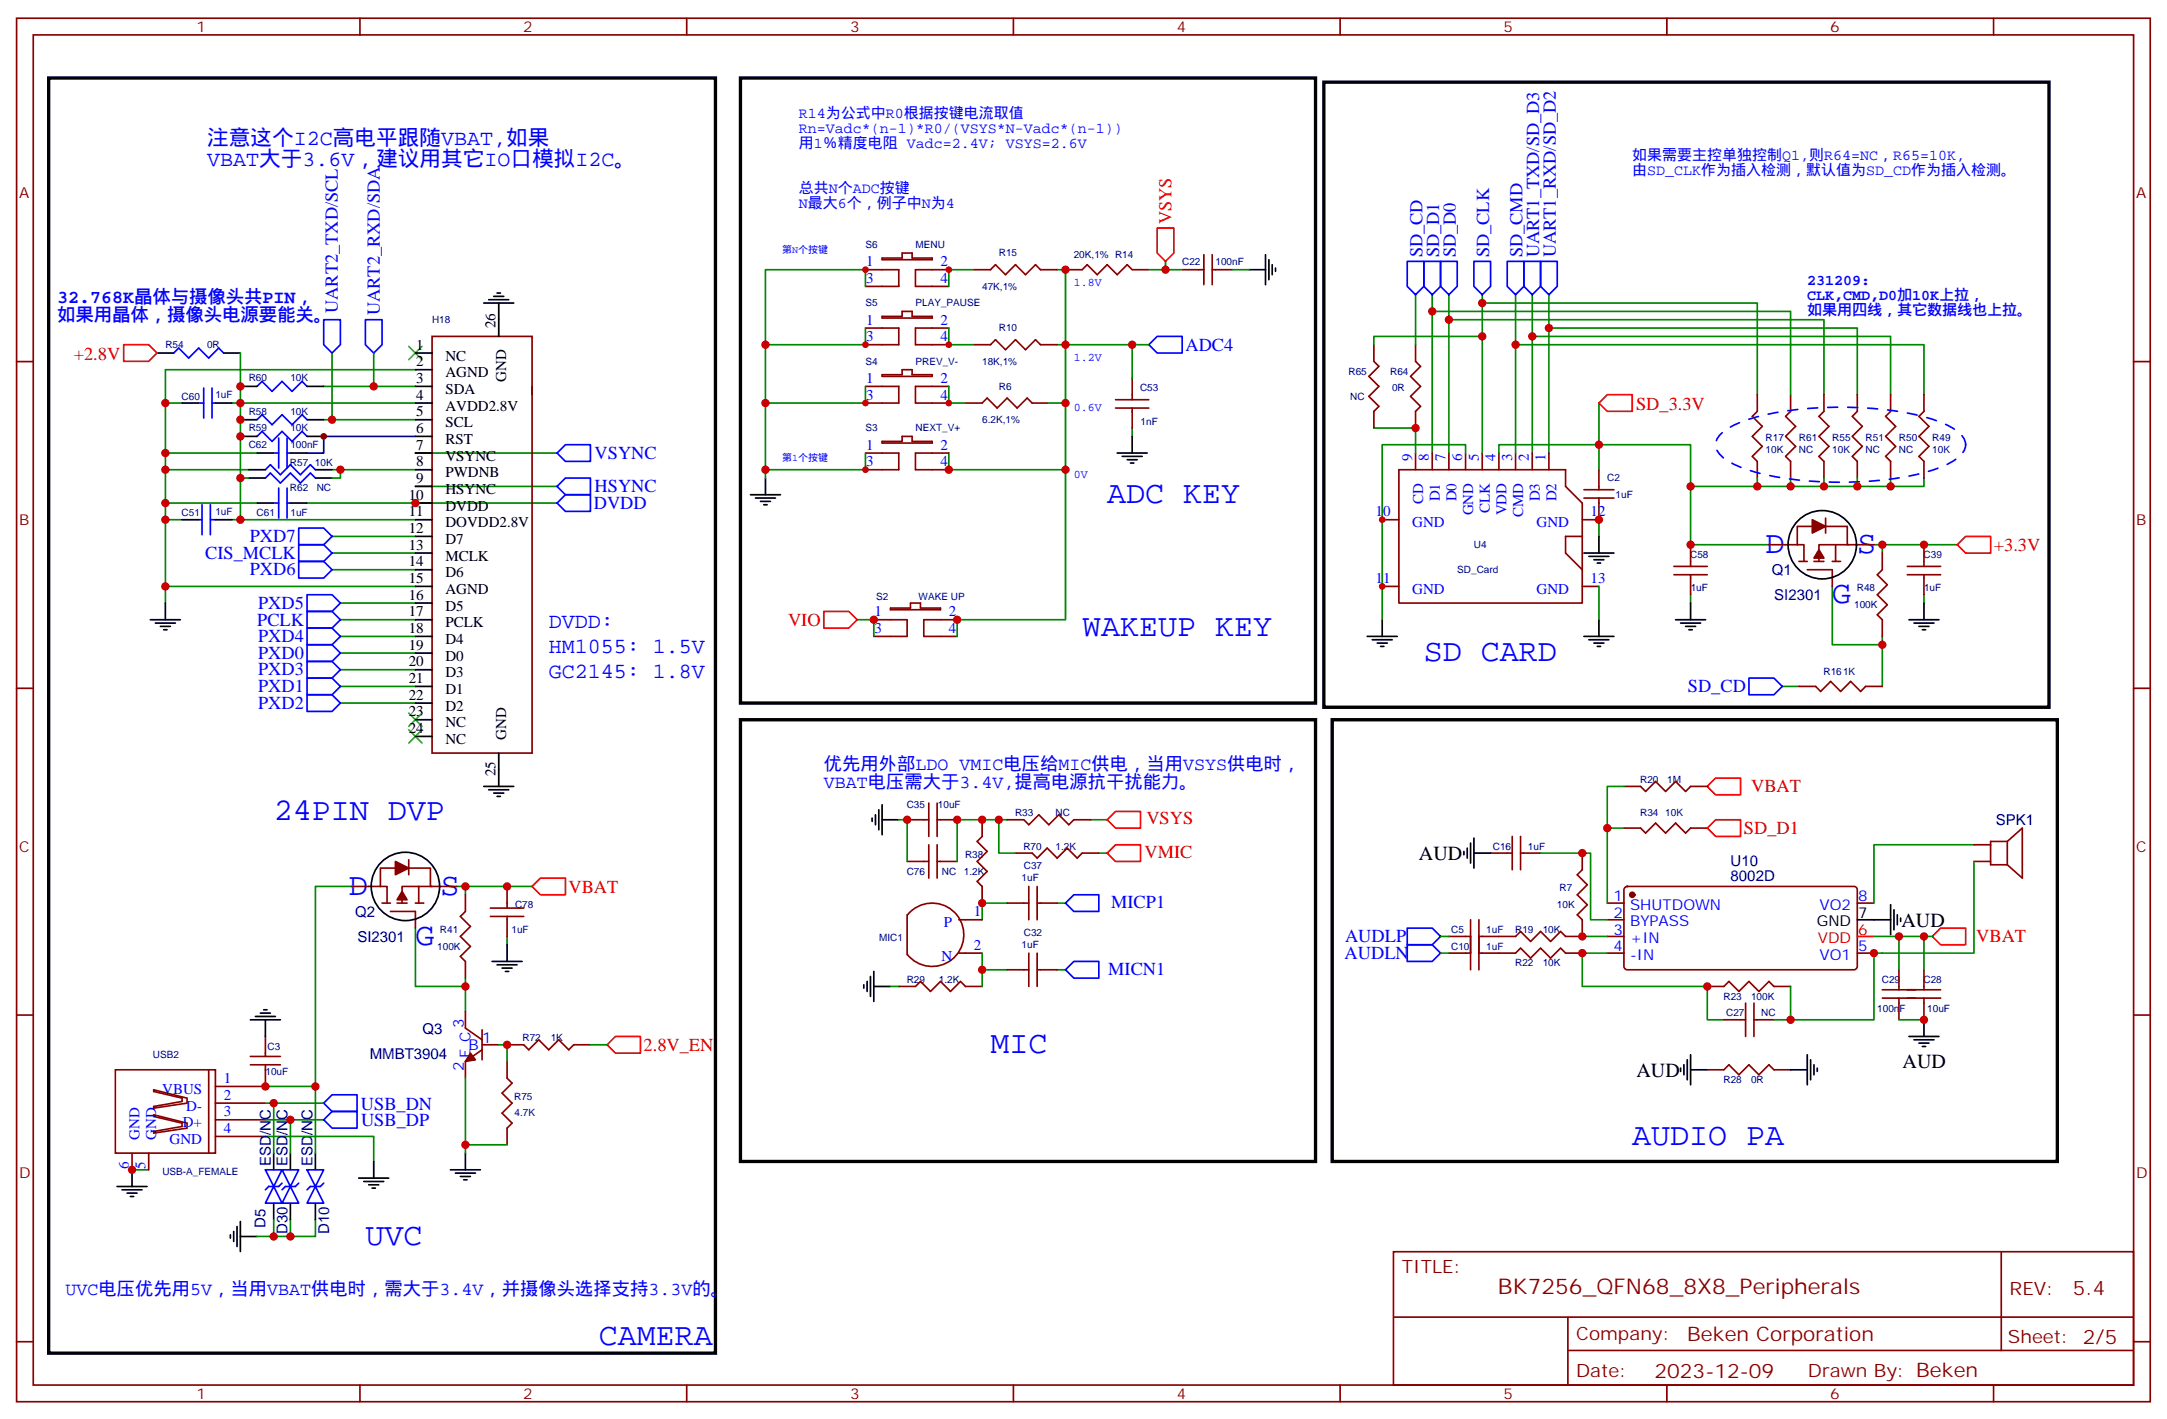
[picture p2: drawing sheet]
<svg xmlns="http://www.w3.org/2000/svg" width="459mm" height="300mm" viewBox="0 0 459 300" stroke-linecap="round" stroke-linejoin="round" font-family="sans-serif">
<g fill="none" stroke="#870000" stroke-width=".35">
<path d="M3.5 3.9h451.6v292.8h-451.6zM7 7.4h444.5v285.7h-444.5zM76.2 3.9v3.5M145.3 3.9v3.5M214.5 3.9v3.5M283.6 3.9v3.5M352.8 3.9v3.5M421.9 3.9v3.5M183.2 57.1h7v3.5h-7M186.7 54.6h4.2v-1h2.1v1h4.3v.4h-10.6zM200.8 57.1h-7.1v3.5h7.1M206.1 57.1h3.5l1.1-1.1 2.1 2.1 2.1-2.1 2.1 2.1 2.1-2.1 1.1 1.1h3.5"/>
<path d="M225.5 57.1h3.5l1.1-1.1 2.1 2.1 2.1-2.1 2.1 2.1 2.1-2.1 1.1 1.1h3.5M250.2 57.1h4.6M254.8 53.9v6.4M256.5 57.1h4.3M256.5 53.9v6.4M3.5 76.5h3.5M183.2 69.4h7v3.6h-7M186.7 67h4.2v-1.1h2.1v1.1h4.3v.3h-10.6zM186.7 79.3h4.2v-1.1h2.1v1.1h4.3v.4h-10.6zM200.8 69.4h-7.1v3.6h7.1M206.1 73h3.5l1.1-1.1 2.1 2.1 2.1-2.1 2.1 2.1 2.1-2.1 1.1 1.1h3.5M290.8 73v3.5l1 1-2.1 2.2 2.1 2.1-2.1 2.1 2.1 2.1-1 1.1v3.5"/>
<path d="M299.6 73v3.5l1 1-2.1 2.2 2.1 2.1-2.1 2.1 2.1 2.1-1 1.1v3.5M451.5 76.5h3.6M183.2 81.8h7v3.5h-7M183.2 95.9h7v3.5h-7M186.7 93.4h4.2v-1h2.1v1h4.3v.4h-10.6zM200.8 81.8h-7.1v3.5h7.1M200.8 95.9h-7.1v3.5h7.1M204.3 85.3h3.6l1-1.1 2.1 2.2 2.1-2.2 2.2 2.2 2.1-2.2 1 1.1h3.6M236.1 84.6h7M236.1 86.4h7M239.6 80v4.6M239.6 86.4v4.2"/>
<path d="M296.1 99.4h35.2v3.5l3.6 3.6v21.1h-38.8zM299.6 95.9v3.5M303.1 95.9v3.5M306.6 95.9v3.5M310.2 95.9v3.5M313.7 95.9v3.5M317.2 95.9v3.5M320.7 95.9v3.5M324.3 95.9v3.5M327.8 95.9v3.5M338.4 99.4v4.2M371.9 83.5v3.6l-1.1 1 2.2 2.1-2.2 2.2 2.2 2.1-2.2 2.1 1.1 1v3.6"/>
<path d="M379 83.5v3.6l-1.1 1 2.1 2.1-2.1 2.2 2.1 2.1-2.1 2.1 1.1 1v3.6M386 83.5v3.6l-1 1 2.1 2.1-2.1 2.2 2.1 2.1-2.1 2.1 1 1v3.6M393.1 83.5v3.6l-1.1 1 2.1 2.1-2.1 2.2 2.1 2.1-2.1 2.1 1.1 1v3.6M400.1 83.5v3.6l-1 1 2.1 2.1-2.1 2.2 2.1 2.1-2.1 2.1 1 1v3.6M407.2 83.5v3.6l-1.1 1 2.1 2.1-2.1 2.2 2.1 2.1-2.1 2.1 1.1 1v3.6M292.5 110h3.6M334.9 113.5h-3.6v3.6l3.6 3.5M335.2 105.4h6.4M335.2 103.6h6.4M338.4 105.4v4.6h-3.5M354.3 119.9h7M357.8 115.3v4.6"/>
<path d="M374.4 115.3h6M380.4 115.3v-3.9h10.5v3.9h5.7M380.4 115.3h1.4v3.5M380.7 118.8h1.8M383.9 118.8h2.1M386.4 109.6v3.2M387.8 118.8h1.7M388.5 115.3v3.5M391.3 115.3h-6.3v3.5M398.4 117.1v3.5l-1.1 1 2.1 2.2-2.1 2.1 2.1 2.1-2.1 2.1 1.1 1.1v3.5M403.6 119.9h7.1M407.2 115.3v4.6"/>
<path d="M184.9 131.2h7.1v3.5h-7.1M188.5 128.7h4.2v-1.1h2.1v1.1h4.2v.3h-10.5zM202.6 131.2h-7.1v3.5h7.1M292.5 124.1h3.6M334.9 124.1h3.5M354.3 121.6h7M357.8 121.6v4.3M382.5 120.6h5.3v3.5M403.6 121.6h7.1M407.2 121.6v4.3M3.5 145.7h3.5M380.7 145.3h3.5l1.1 1 2.1-2.1 2.1 2.1 2.2-2.1 2.1 2.1 1-1h3.6"/>
<path d="M451.5 145.7h3.6M192 173.5h4.6M196.6 170v7M196.6 178.8v7M198.3 170v7M198.3 178.8v7M198.3 173.5h4.3M207.9 173.5v3.5l-1.1 1.1 2.1 2.1-2.1 2.1 2.1 2.1-2.1 2.1 1.1 1.1v3.5M213.1 173.5h3.6l1 1.1 2.2-2.2 2.1 2.2 2.1-2.2 2.1 2.2 1.1-1.1h3.5M320 177v7.1M321.8 177v7.1M343.7 166.4h3.5l1.1 1.1 2.1-2.1 2.1 2.1 2.1-2.1 2.1 2.1 1.1-1.1h3.5"/>
<path d="M343.7 175.3h3.5l1.1 1 2.1-2.1 2.1 2.1 2.1-2.1 2.1 2.1 1.1-1h3.5M417.8 178.8h3.5M424.8 178.1l3.2-2.8v10.5l-3.2-2.8M424.8 178.1v4.9M424.8 178.1h-3.5v4.9h3.5M74.5 187.6h6M80.5 187.6v-3.9h10.6v3.9h5.6M80.5 187.6h1.4v3.5M80.9 191.1h1.7M82.6 192.9h5.3v3.5M84 191.1h2.1M86.5 182v3.1"/>
<path d="M87.9 191.1h1.8M88.6 187.6v3.5M91.4 187.6h-6.3v3.5M98.5 189.4v3.5l-1.1 1.1 2.2 2.1-2.2 2.1 2.2 2.1-2.2 2.1 1.1 1.1v3.5M103.8 192.2h7M103.8 194h7M107.3 187.6v4.6M107.3 194v4.2M192 193.6v8.5M192 182.3h4.6M192 193.7a6.7 6.7 0 0 1 9.8-.8 6.7 6.7 0 0 1 0 9.9 6.7 6.7 0 0 1-9.8-.8M198.3 182.3h4.3"/>
<path d="M202.9 194.7h5M213.1 191.1h4.6M214.9 180.6h3.5l1.1 1 2.1-2.1 2.1 2.1 2.1-2.1 2.2 2.1 1-1h3.6M217.7 187.6v7.1M219.5 191.1h4.2M219.5 187.6v7.1M306.6 198.2h4.6M311.2 194.7v10.5M313 194.7v10.5M315.5 180.6h4.5M321.8 180.6h4.2M334.9 180.6v3.5l-1.1 1 2.1 2.2-2.1 2.1 2.1 2.1-2.1 2.1 1.1 1.1v3.5h-3.6l-1-1.1-2.1 2.1-2.2-2.1-2.1 2.1-2.1-2.1-1.1 1.1h-7.7"/>
<path d="M340.1 198.2h3.6M340.1 191.1h3.6M340.1 194.7h3.6M343.9 187.8l.5-.2h48a.71 .71 0 0 1 .7 .7v16.2a.76 .76 0 0 1-.7 .7h-48a.76 .76 0 0 1-.7-.7v-16.2zM393.1 191.1h3.5M417.8 182.3h3.5M3.5 214.8h3.5M56.2 219.4v4.2M98.5 214.1v3.5l3.5 2.5M102 217.9v6.4M190.2 208.8h3.5l1.1-1.1 2.1 2.1 2.1-2.1 2.2 2.1 2.1-2.1 1 1.1h3.6M202.9 201.7h5"/>
<path d="M213.1 205.2h4.6M217.7 201.7v7.1M219.5 201.7v7.1M219.5 205.2h4.2M306.6 201.7h4.6M313 201.7h7.7l1.1-1 2.1 2.1 2.1-2.1 2.2 2.1 2.1-2.1 1 1h3.6M340.1 201.7h3.6M361.3 208.8h3.5l1.1-1.1 2.1 2.1 2.1-2.1 2.2 2.1 2.1-2.1 1 1.1h3.6M364.8 215.8h4.6M369.4 212.3v7.1M371.2 215.8h4.2M371.2 212.3v7.1"/>
<path d="M393.1 201.7h3.5M398.4 211.2h12.3M398.4 209.5h12.3M401.9 205.2v4.3M401.9 211.2v4.6M407.2 205.2v4.3M407.2 211.2v4.6M451.5 214.8h3.6M24.4 226.4h21.2v17.7h-21.2zM32.5 230.6l7.1 1.8v1.1l-7.1 1v-.3l6-1.1v-.7l-6-1.4zM32.5 235.9l7.1 1.8v1.1l-7.1 1v-.3l6-1.1v-.7l-6-1.4zM44.2 226.4v17.7"/>
<path d="M45.6 233.5h10.6M45.6 237h10.6M53 225.4h6.3M53 223.6h6.3M56.2 225.4v4.5h-10.6M102 222.2l-3.5 2.4v3.6M102 221.1h3.6M107.3 221.1h3.5l1.1 1.1 2.1-2.1 2.1 2.1 2.2-2.1 2.1 2.1 1-1.1h3.6M107.3 224.6v3.6l1.1 1-2.1 2.2 2.1 2.1-2.1 2.1 2.1 2.1-1.1 1.1v3.5M361.3 226.4h3.5l1.1-1 2.1 2.1 2.1-2.1 2.2 2.1 2.1-2.1 1 1h3.6M27.9 244.1v3.5M31.5 244.1v3.5"/>
<path d="M45.6 240.5h10.6M294.9 264.9h156.6v28.2h-156.6zM294.9 278.8h156.5M331.8 278.8v14.1M423.5 264.9v20.9M3.5 284h3.5M76.2 293.1v3.6M145.3 293.1v3.6M214.5 293.1v3.6M283.6 293.1v3.6M331.8 285.8h119.6M352.8 293.1v3.6"/>
<path d="M421.9 293.1v3.6M451.5 284h3.6"/>
</g>
<g fill="none" stroke="#008700" stroke-width=".35">
<path d="M206.1 57.1h-5.3v3.5M223.7 57.1h1.8v42.3h-24.7v-3.5M243.1 57.1h7.1M246.7 55.3v1.8M260.8 57.1h3.5M50.9 74.7v35.3M70.3 74.7v14.1M79.1 74.7v7.1M87.9 78.2h-52.9v7.1M183.2 60.6v-3.5h-21.2v44.1M183.2 69.4v3.6h-21.2M200.8 69.4v3.6h5.3"/>
<path d="M223.7 73h15.9v7M239.6 73h3.5M299.6 62.4v10.6M303.1 65.9h75.9v17.6M303.1 62.4v33.5M306.6 67.7h79.4v15.8M306.6 62.4v33.5M313.7 64.1h58.2v19.4M313.7 71.2h-22.9v1.8M313.7 62.4v33.5M320.7 73h86.5v10.5M320.7 62.4v33.5"/>
<path d="M324.3 71.2h75.8v12.3M324.3 62.4v33.5M327.8 69.4h65.3v14.1M327.8 62.4v33.5M35 95.9h19.4M35 99.4h17.6M38.5 85.3h-3.5v21.2M49.1 85.3h38.8M68.5 88.8h19.4M68.5 81.8h19.4M70.3 99.4h17.6M72 99.4v1.8h-1.7"/>
<path d="M87.9 95.9h30M112.6 81.8v1.7M183.2 81.8v3.5h-21.2M183.2 95.9v3.5h-21.2M200.8 81.8v3.5h3.5M222 85.3h3.5M225.5 99.4v31.8h-22.9v3.5M239.6 90.6v1.8M290.8 90.6h8.8v5.3M310.2 95.9v-1.8h-17.7v37.1M317.2 95.9v-1.8h21.2v5.3M338.4 85.3v8.8h19.4v21.2h16.6"/>
<path d="M35 110h3.5M49.1 110h38.8M50.9 101.2h1.7M54.4 106.5h-19.4v21.1M65 106.5h52.9M70.3 117.1h17.6M70.3 113.5h17.6M87.9 102.9h30M338.4 110v3.5M371.9 101.2v1.7M379 101.2v1.7M386 101.2v1.7"/>
<path d="M393.1 101.2v1.7M396.6 115.3h17.6M398.4 115.3v1.8M400.1 101.2v1.7M407.2 101.2v1.7h-49.4M35 124.1h52.9M70.3 120.6h17.6M72 138.2h15.9M72 134.7h15.9M72 131.2h15.9M72 127.6h15.9M181.4 131.2h3.5v3.5"/>
<path d="M338.4 124.1v7.1M357.8 125.9v1.7M387.8 124.1v12.4h10.6v-1.8M398.4 136.5v8.8M407.2 125.9v1.7M72 145.3h15.9M72 141.7h15.9M72 148.8h15.9M377.2 145.3h3.5M190.2 173.5h1.8v8.8M211.4 173.5h1.7M230.8 173.5h3.5"/>
<path d="M340.1 175.3h3.6M343.7 166.4h-3.6v24.7M417.8 178.8h-21.2v12.3M74.5 187.6h-7.8v42.3h-10.5M87.9 196.4v12.4h10.6v-1.8M96.7 187.6h15.9M98.5 187.6v1.8M107.3 198.2v1.8M213.1 191.1h-5.2v3.6M214.9 180.6h-3.5v-7.1h-8.8v8.8M223.7 191.1h1.8M232.6 180.6h1.7"/>
<path d="M304.9 198.2h1.7M326 180.6h10.6v14.1h3.5M334.9 198.2h5.2M396.6 198.2h10.6M401.9 198.2v7M408.9 198.2h-1.7v7M417.8 182.3v19.4h-21.2v14.1h-21.2M98.5 208.8v5.3M188.5 208.8h1.7M207.9 201.7v7.1M207.9 205.2h5.2M223.7 205.2h1.8"/>
<path d="M304.9 201.7h1.7M340.1 201.7h-5.2v7.1h26.4v7h3.5M379 208.8v7M401.9 215.8h5.3M56.2 237h12.3M56.2 233.5h12.3M57.9 233.5v10.6M61.5 237v7.1M66.7 229.9v14.2M98.5 228.2v14.1M105.6 221.1h1.7v3.5M125 221.1h3.5"/>
<path d="M27.9 247.6h3.6M56.2 240.5h22.9v5.3M57.9 258.2v3.5h-3.5M61.5 258.2v3.5h-3.6M66.7 258.2v3.5h-5.2M107.3 242.3h-8.8v1.8"/>
</g>
<g fill="none" stroke="#000" stroke-width=".35">
<path d="M264.3 57.1h3.5M267.8 53.9v6.4M268.5 55v4.2M269.2 56v2.1M269.9 56.7v.7M33.2 74.7h3.6M47.3 74.7h3.6M87.9 74.7h3.5M87.9 78.2h3.5M102.4 64.1h6.3M103.4 63.4h4.3M104.5 62.7h2.1"/>
<path d="M105.2 62h.7M105.6 64.1v7.1M38.5 85.3h3.6M45.6 85.3h3.5M50.9 81.8h3.5M50.9 92.4h3.5M50.9 88.8h3.5M52.6 99.4h3.6M54.4 95.9h3.5M61.5 95.9h3.5M65 81.8h3.5M65 92.4h3.5"/>
<path d="M65 88.8h3.5M66.7 99.4h3.6M87.9 81.8h3.5M87.9 92.4h3.5M87.9 95.9h3.5M87.9 88.8h3.5M87.9 99.4h3.5M87.9 85.3h3.5M236.4 95.9h6.4M237.5 96.6h4.2M238.5 97.3h2.2M239.3 98h.7"/>
<path d="M239.6 92.4v3.5M38.5 110h3.6M45.6 110h3.5M52.6 101.2h3.6M54.4 106.5h3.5M61.5 106.5h3.5M66.7 101.2h3.6M87.9 106.5h3.5M87.9 110h3.5M87.9 117.1h3.5M87.9 102.9h3.5M87.9 113.5h3.5"/>
<path d="M158.8 104.7h6.4M159.9 105.4h4.2M160.9 106.1h2.2M161.6 106.8h.7M162 101.2v3.5M335.2 117.1h6.4M336.3 117.8h4.2M337.3 118.5h2.1M338 119.2h.7M338.4 113.5v3.6M31.8 131.2h6.4M32.9 131.9h4.2"/>
<path d="M33.9 132.6h2.2M34.6 133.3h.7M35 127.6v3.6M87.9 131.2h3.5M87.9 134.7h3.5M87.9 120.6h3.5M87.9 124.1h3.5M87.9 127.6h3.5M87.9 138.2h3.5M289.3 134.7h6.4M290.4 135.4h4.2M291.5 136.1h2.1"/>
<path d="M292.2 136.8h.7M292.5 131.2v3.5M335.2 134.7h6.4M336.3 135.4h4.2M337.3 136.1h2.1M338 136.8h.7M338.4 131.2v3.5M354.6 131.2h6.4M355.7 131.9h4.2M356.7 132.6h2.1M357.4 133.3h.7M357.8 127.6v3.6"/>
<path d="M404 131.2h6.4M405.1 131.9h4.2M406.1 132.6h2.1M406.8 133.3h.7M407.2 127.6v3.6M87.9 141.7h3.5M87.9 145.3h3.5M87.9 148.8h3.5M87.9 152.3h3.5M87.9 155.9h3.5M105.6 159.4v7M102.4 166.4h6.3"/>
<path d="M103.4 167.1h4.3M104.5 167.9h2.1M105.2 168.6h.7M184.6 173.1v.7M185.3 172.4v2.2M186 171.4v4.2M186.7 173.5h3.5M186.7 170.3v6.4M310.5 179.5v2.1M311.2 178.4v4.3M311.9 177.4v6.3M107.3 200v3.5"/>
<path d="M309.8 180.2v.7M311.9 180.6h3.6M393.1 194.7h7M400.1 191.5v6.3M400.8 192.5v4.3M401.5 193.6v2.1M402.2 194.3v.7M53 215.8h6.3M54 215.1h4.3M55.1 214.4h2.1M55.8 213.7h.7M56.2 215.8v3.6"/>
<path d="M104.1 203.5h6.4M105.2 204.2h4.2M106.3 204.9h2.1M107 205.6h.7M182.8 208.4v.7M183.5 207.7v2.1M184.2 206.7v4.2M184.9 208.8h3.6M184.9 205.6v6.3M404 219.4h6.4M407.2 215.8v3.6M355.7 226.1v.7"/>
<path d="M356.4 225.4v2.1M357.1 224.3v4.2M357.8 223.2v6.4M357.8 226.4h3.5M379 226.4h3.5M382.5 223.2v6.4M383.2 224.3v4.2M383.9 225.4v2.1M384.6 226.1v.7M405.1 220.1h4.2M406.1 220.8h2.1M406.8 221.5h.7"/>
<path d="M24.8 251.1h6.3M25.8 251.8h4.3M26.9 252.5h2.1M27.6 253.2h.7M27.9 247.6v3.5M50.2 259.6v4.2M50.9 258.5v6.4M57.9 244.1v3.5M57.9 254.6v3.6M61.5 244.1v3.5M61.5 254.6v3.6M66.7 244.1v3.5"/>
<path d="M66.7 254.6v3.6M75.9 249.3h6.4M77 250h4.2M78 250.8h2.2M78.7 251.5h.7M79.1 245.8v3.5M95.3 247.6h6.4M96.4 248.3h4.2M97.4 249h2.2M98.1 249.7h.7M98.5 244.1v3.5M48.8 261.3v.7"/>
<path d="M49.5 260.6v2.1M50.9 261.7h3.5"/>
<circle cx="385.7" cy="115.3" r="7.2"/>
<circle cx="85.8" cy="187.6" r="7.2"/>
</g>
<g fill="#870000" stroke="#870000" stroke-width=".35">
<path d="M385 116.3l1 1.8h-2.1z"/>
<path d="M383.5 110l2.9 1.4-2.9 1.4z"/>
<path d="M99.6 222.9l1 1.4-2.1 .3z"/>
<path d="M85.1 188.7l1 1.7h-2.1z"/>
<path d="M83.7 182.3l2.8 1.4-2.8 1.4z"/>
<circle cx="345.4" cy="189.4" r=".53"/>
</g>
<g fill="none" stroke="#00f" stroke-width=".35">
<path d="M297.8 55.3h3.5v5.3l-1.7 1.8-1.8-1.8zM301.3 55.3h3.6v5.3l-1.8 1.8-1.8-1.8zM304.9 55.3h3.5v5.3l-1.8 1.8-1.7-1.8zM311.9 55.3h3.6v5.3l-1.8 1.8-1.8-1.8zM319 55.3h3.5v5.3l-1.8 1.8-1.7-1.8zM322.5 55.3h3.5v5.3l-1.7 1.8-1.8-1.8zM326 55.3h3.6v5.3l-1.8 1.8-1.8-1.8zM36.8 74.7l1-1 2.1 2.1 2.2-2.1 2.1 2.1 2.1-2.1 1 1M68.5 67.7h3.5v5.3l-1.7 1.7-1.8-1.7zM77.3 67.7h3.6v5.3l-1.8 1.7-1.8-1.7zM243.1 73l1.8-1.8h5.3v3.5h-5.3zM42.1 85.3h1"/>
<path d="M43.1 82.1v6.4M44.9 85.3h.7M44.9 82.1v6.4M54.4 81.8l1.1-1.1 2.1 2.1 2.1-2.1 2.1 2.1 2.1-2.1 1.1 1.1M54.4 92.4l1.1-1.1 2.1 2.1 2.1-2.1 2.1 2.1 2.1-2.1 1.1 1.1M54.4 88.8l1.1-1 2.1 2.1 2.1-2.1 2.1 2.1 2.1-2.1 1.1 1M56.2 99.4l1-1 2.1 2.1 2.2-2.1 2.1 2.1 2.1-2.1 1 1M57.9 95.9h1.1M59 92.7v6.4M60.7 95.9h.8M60.7 92.7v6.4M117.9 95.9l1.8-1.8h5.3v3.5h-5.3z"/>
<path d="M42.1 110h.7M42.8 106.8v6.4M44.5 110h1.1M44.5 106.8v6.4M56.2 101.2l1-1.1 2.1 2.1 2.2-2.1 2.1 2.1 2.1-2.1 1 1.1M57.9 106.5h1.1M59 103.3v6.3M60.7 103.3v6.3M60.7 106.5h.8M63.2 118.8h5.3l1.8 1.8-1.8 1.7h-5.3zM63.2 111.8h5.3l1.8 1.7-1.8 1.8h-5.3zM63.2 115.3h5.3l1.8 1.8-1.8 1.7h-5.3z"/>
<path d="M117.9 102.9l1.8-1.7h5.3v3.5h-5.3zM117.9 106.5l1.8-1.8h5.3v3.5h-5.3zM65 136.5h5.3l1.7 1.7-1.7 1.8h-5.3zM65 140h5.3l1.7 1.7-1.7 1.8h-5.3zM65 132.9h5.3l1.7 1.8-1.7 1.8h-5.3zM65 125.9h5.3l1.7 1.7-1.7 1.8h-5.3zM65 129.4h5.3l1.7 1.8-1.7 1.7h-5.3zM65 143.5h5.3l1.7 1.8-1.7 1.7h-5.3zM65 147h5.3l1.7 1.8-1.7 1.8h-5.3zM370.1 143.5h5.3l1.8 1.8-1.8 1.7h-5.3zM227.3 189.4h5.3v3.5h-5.3l-1.8-1.8zM297.8 200h5.3l1.8 1.7-1.8 1.8h-5.3z"/>
<path d="M297.8 196.4h5.3l1.8 1.8-1.8 1.8h-5.3zM225.5 205.2l1.8-1.7h5.3v3.5h-5.3zM68.5 233.5l1.8-1.8h5.3v3.5h-5.3zM68.5 237l1.8-1.8h5.3v3.6h-5.3zM56.2 247.6h3.5l-3.5 7h3.5zM59.7 247.6h3.5l-3.5 7h3.5zM59.7 250.4l-.7 .7h-2.1l-.7 .7M63.2 250.4l-.7 .7h-2.1l-.7 .7M65 247.6h3.5l-3.5 7h3.5zM68.5 250.4l-.7 .7h-2.1l-.7 .7"/>
</g>
<path d="M86.5 73.3l2.8 2.8M89.3 73.3l-2.8 2.8M86.5 154.4l2.8 2.9M86.5 150.9l2.8 2.8M89.3 154.4l-2.8 2.9M89.3 150.9l-2.8 2.8" fill="none" stroke="#3c3" stroke-width=".35"/>
<path d="M87.9 92.4h-19.4v3.5h-3.5" fill="none" stroke="#000080" stroke-width=".35"/>
<path d="M10.3 16.5h141.1v269.9h-141.1zM156.7 16.5h121.7v132.3h-121.7zM280.2 17.4h153.4v132.3h-153.4zM156.7 152.3h121.7v93.5h-121.7zM281.9 152.3h153.5v93.5h-153.5z" fill="none" stroke="#000" stroke-width=".71"/>
<path d="M91.4 71.2h21.2v88.2h-21.2z" fill="none" stroke="#800000" stroke-width=".35"/>
<g fill="none" stroke="#f00" stroke-width=".35">
<path d="M244.9 48.3h3.5v5.3l-1.7 1.7-1.8-1.7zM26.2 73h5.3l1.7 1.7-1.7 1.8h-5.3zM338.4 85.3l1.7-1.8h5.3v3.6h-5.3zM414.2 115.3l1.8-1.8h5.3v3.6h-5.3zM174.3 129.4h5.3l1.8 1.8-1.8 1.7h-5.3zM234.3 173.5l1.8-1.8h5.3v3.6h-5.3zM361.3 166.4l1.8-1.7h5.3v3.5h-5.3zM361.3 175.3l1.8-1.8h5.3v3.5h-5.3zM112.6 187.6l1.8-1.8h5.3v3.6h-5.3zM234.3 180.6l1.8-1.8h5.3v3.5h-5.3zM393.1 198.2h3.5M408.9 198.2l1.8-1.8h5.3v3.6h-5.3z"/>
<path d="M128.5 221.1l1.7-1.7h5.3v3.5h-5.3z"/>
</g>
<path d="M416 94.1a3.9 3.9 0 0 0-1.9-2.9 30.2 30.2 0 0 0-12.6-4.2 79.4 79.4 0 0 0-29.8 1.3 17.4 17.4 0 0 0-7.6 3.6 2.88 2.88 0 0 0 0 4.4 17.4 17.4 0 0 0 7.6 3.7 77.7 77.7 0 0 0 35.7 0 17.4 17.4 0 0 0 7.5-3.7l1-1.4 .1-.8" fill="none" stroke="#00f" stroke-width=".35" stroke-dasharray="2.1 2.1"/>
<g fill="#c00">
<circle cx="338.4" cy="94.1" r=".88"/>
<circle cx="398.4" cy="136.5" r=".88"/>
<circle cx="398.4" cy="115.3" r=".88"/>
<circle cx="407.2" cy="115.3" r=".88"/>
<circle cx="338.4" cy="110" r=".88"/>
<circle cx="200.8" cy="99.4" r=".88"/>
<circle cx="225.5" cy="57.1" r=".88"/>
<circle cx="225.5" cy="85.3" r=".88"/>
<circle cx="225.5" cy="73" r=".88"/>
<circle cx="162" cy="85.3" r=".88"/>
<circle cx="162" cy="99.4" r=".88"/>
<circle cx="162" cy="73" r=".88"/>
<circle cx="50.9" cy="110" r=".88"/>
<circle cx="50.9" cy="92.4" r=".88"/>
<circle cx="50.9" cy="88.8" r=".88"/>
<circle cx="50.9" cy="85.3" r=".88"/>
<circle cx="35" cy="85.3" r=".88"/>
<circle cx="35" cy="95.9" r=".88"/>
<circle cx="35" cy="99.4" r=".88"/>
<circle cx="35" cy="110" r=".88"/>
<circle cx="35" cy="124.1" r=".88"/>
</g>
<circle cx="68.5" cy="92.4" r=".71" fill="#800000"/>
<g fill="#c00">
<circle cx="239.6" cy="73" r=".88"/>
<circle cx="200.8" cy="57.1" r=".71"/>
<circle cx="200.8" cy="73" r=".71"/>
<circle cx="200.8" cy="85.3" r=".71"/>
<circle cx="292.5" cy="110" r=".71"/>
<circle cx="292.5" cy="124.1" r=".71"/>
<circle cx="183.2" cy="57.1" r=".71"/>
<circle cx="183.2" cy="73" r=".71"/>
<circle cx="183.2" cy="85.3" r=".71"/>
<circle cx="183.2" cy="99.4" r=".71"/>
<circle cx="313.7" cy="64.1" r=".88"/>
<circle cx="303.1" cy="65.9" r=".88"/>
<circle cx="306.6" cy="67.7" r=".88"/>
<circle cx="327.8" cy="69.4" r=".88"/>
<circle cx="324.3" cy="71.2" r=".88"/>
<circle cx="320.7" cy="73" r=".88"/>
<circle cx="357.8" cy="102.9" r=".88"/>
<circle cx="357.8" cy="115.3" r=".88"/>
<circle cx="371.9" cy="102.9" r=".88"/>
<circle cx="379" cy="102.9" r=".88"/>
<circle cx="386" cy="102.9" r=".88"/>
<circle cx="393.1" cy="102.9" r=".88"/>
<circle cx="400.1" cy="102.9" r=".88"/>
<circle cx="35" cy="106.5" r=".88"/>
<circle cx="72" cy="99.4" r=".88"/>
<circle cx="50.9" cy="101.2" r=".88"/>
<circle cx="246.7" cy="57.1" r=".88"/>
<circle cx="313.7" cy="71.2" r=".88"/>
<circle cx="225.5" cy="99.4" r=".88"/>
<circle cx="299.6" cy="90.6" r=".88"/>
<circle cx="207.9" cy="205.2" r=".88"/>
<circle cx="211.4" cy="173.5" r=".88"/>
<circle cx="207.9" cy="173.5" r=".88"/>
<circle cx="207.9" cy="191.1" r=".88"/>
<circle cx="202.6" cy="173.5" r=".88"/>
<circle cx="192" cy="173.5" r=".88"/>
<circle cx="361.3" cy="208.8" r=".88"/>
<circle cx="334.9" cy="198.2" r=".88"/>
<circle cx="334.9" cy="180.6" r=".88"/>
<circle cx="334.9" cy="201.7" r=".88"/>
<circle cx="407.2" cy="215.8" r=".88"/>
<circle cx="379" cy="215.8" r=".88"/>
<circle cx="98.5" cy="208.8" r=".88"/>
<circle cx="98.5" cy="242.3" r=".88"/>
<circle cx="107.3" cy="221.1" r=".88"/>
<circle cx="56.2" cy="229.9" r=".88"/>
<circle cx="61.5" cy="261.7" r=".88"/>
<circle cx="57.9" cy="261.7" r=".88"/>
<circle cx="98.5" cy="187.6" r=".88"/>
<circle cx="107.3" cy="187.6" r=".88"/>
<circle cx="27.9" cy="247.6" r=".88"/>
<circle cx="61.5" cy="237" r=".88"/>
<circle cx="407.2" cy="198.2" r=".88"/>
<circle cx="401.9" cy="198.2" r=".88"/>
<circle cx="340.1" cy="175.3" r=".88"/>
<circle cx="396.6" cy="201.7" r=".88"/>
<circle cx="184.9" cy="131.2" r=".88"/>
<circle cx="202.6" cy="131.2" r=".88"/>
<circle cx="57.9" cy="233.5" r=".88"/>
<circle cx="66.7" cy="229.9" r=".88"/>
<circle cx="87.9" cy="106.5" r=".88"/>
<circle cx="50.9" cy="81.8" r=".88"/>
<circle cx="70.3" cy="88.8" r=".88"/>
<circle cx="79.1" cy="81.8" r=".88"/>
</g>
<g font-size="6.7" fill="#00f">
<text x="234.3" y="106.5">ADC KEY</text>
<text x="373.7" y="117.1">D</text>
<text x="393.1" y="117.1">S</text>
<text x="387.8" y="127.6">G</text>
<text x="229" y="134.7">WAKEUP KEY</text>
<text x="301.3" y="140">SD CARD</text>
<text x="57.9" y="173.5">24PIN DVP</text>
<text x="73.8" y="189.4">D</text>
<text x="93.2" y="189.4">S</text>
<text x="87.9" y="200">G</text>
<text x="209.6" y="222.9">MIC</text>
<text x="345.4" y="242.3">AUDIO PA</text>
<text x="77.3" y="263.5">UVC</text>
<text x="126.7" y="284.6">CAMERA</text>
</g>
<g font-size="4.6" fill="#00f">
<text x="43.8" y="30.6">注意这个I2C高电平跟随VBAT,如果</text>
<text x="43.8" y="35.2">VBAT大于3.6V，建议用其它IO口模拟I2C。</text>
<text x="116.1" y="132.9">DVDD:</text>
<text x="116.1" y="143.5">GC2145: 1.8V</text>
<text x="116.1" y="138.2">HM1055: 1.5V</text>
</g>
<text font-size="4.6" fill="#800" x="317" y="273.9">BK7256_QFN68_8X8_Peripherals</text>
<g font-size="4.2">
<text x="300.3" y="182">AUD</text>
<text x="402.4" y="196.1">AUD</text>
<text x="346.3" y="227.9">AUD</text>
<text x="402.7" y="226.1">AUD</text>
</g>
<g font-size="4.2" fill="#800">
<text x="438.7" y="274.2">5.4</text>
<text x="357.1" y="283.7">Beken Corporation</text>
<text x="350.2" y="291.5">2023-12-09</text>
</g>
<g font-size="3.9" fill="#f00">
<text x="247.9" y="47.5" transform="rotate(-90 247.9 47.5)">VSYS</text>
<text x="15.6" y="76.2">+2.8V</text>
<text x="346.3" y="86.7">SD_3.3V</text>
<text x="422" y="116.6">+3.3V</text>
<text x="166.8" y="132.4">VIO</text>
<text x="370.6" y="167.7">VBAT</text>
<text x="242.6" y="174.5">VSYS</text>
<text x="369.1" y="176.6">SD_D1</text>
<text x="242.2" y="181.6">VMIC</text>
<text x="120.3" y="189">VBAT</text>
<text x="418.2" y="199.4">VBAT</text>
<text x="136.2" y="222.5">2.8V_EN</text>
</g>
<g font-size="3.9" fill="#00f">
<text x="301" y="54.5" transform="rotate(-90 301 54.5)">SD_CD</text>
<text x="304.6" y="54.5" transform="rotate(-90 304.6 54.5)">SD_D1</text>
<text x="308.1" y="54.5" transform="rotate(-90 308.1 54.5)">SD_D0</text>
<text x="315.2" y="54.5" transform="rotate(-90 315.2 54.5)">SD_CLK</text>
<text x="322.2" y="54.5" transform="rotate(-90 322.2 54.5)">SD_CMD</text>
<text x="325.7" y="54.5" transform="rotate(-90 325.7 54.5)">UART1_TXD/SD_D3</text>
<text x="329.3" y="54.5" transform="rotate(-90 329.3 54.5)">UART1_RXD/SD_D2</text>
<text x="12.1" y="64.1">32.768K晶体与摄像头共PIN，</text>
<text x="12.1" y="68">如果用晶体，摄像头电源要能关。</text>
<text x="71.5" y="66.3" transform="rotate(-90 71.5 66.3)">UART2_TXD/SCL</text>
<text x="80.4" y="66.8" transform="rotate(-90 80.4 66.8)">UART2_RXD/SDA</text>
<text x="250.9" y="74.2">ADC4</text>
<text x="125.8" y="97.1">VSYNC</text>
<text x="125.7" y="107.7">DVDD</text>
<text x="125.8" y="104.1">HSYNC</text>
<text x="43.4" y="118.3">CIS_MCLK</text>
<text x="52.8" y="114.7">PXD7</text>
<text x="52.8" y="121.7">PXD6</text>
<text x="54.6" y="128.8">PXD5</text>
<text x="54.4" y="132.4">PCLK</text>
<text x="54.6" y="135.9">PXD4</text>
<text x="54.6" y="139.5">PXD0</text>
<text x="54.6" y="142.9">PXD3</text>
<text x="54.6" y="146.4">PXD1</text>
<text x="54.6" y="150">PXD2</text>
<text x="357.2" y="146.5">SD_CD</text>
<text x="174.3" y="162.9">优先用外部LDO VMIC电压给MIC供电，当用VSYS供电时，</text>
<text x="174.3" y="166.8">VBAT电压需大于3.4V,提高电源抗干扰能力。</text>
<text x="235.2" y="192.2">MICP1</text>
<text x="284.6" y="202.9">AUDLN</text>
<text x="284.7" y="199.4">AUDLP</text>
<text x="234.6" y="206.4">MICN1</text>
<text x="76.4" y="234.8">USB_DN</text>
<text x="76.4" y="238.3">USB_DP</text>
<text x="13.8" y="274">UVC电压优先用5V，当用VBAT供电时，需大于3.4V，并摄像头选择支持3.3V的。</text>
</g>
<g font-size="3.9" fill="#800">
<text x="296.7" y="269.5">TITLE:</text>
<text x="425.3" y="274.2">REV:</text>
<text x="333.6" y="283.7">Company:</text>
<text x="424.9" y="284.3">Sheet: 2/5</text>
<text x="333.6" y="291.4">Date:</text>
<text x="382.6" y="291.5">Drawn By: Beken</text>
</g>
<g font-size="3.2" fill="#800">
<text x="41.6" y="6.9">1</text>
<text x="110.8" y="6.9">2</text>
<text x="179.9" y="6.9">3</text>
<text x="249" y="6.9">4</text>
<text x="318.2" y="6.9">5</text>
<text x="387.3" y="6.9">6</text>
<text x="4" y="42">A</text>
<text x="452.1" y="42">A</text>
<text x="4" y="111.1">B</text>
<text x="452.1" y="111.1">B</text>
<text x="4" y="180.2">C</text>
<text x="452.1" y="180.2">C</text>
<text x="4" y="249.4">D</text>
<text x="452.1" y="249.4">D</text>
<text x="41.6" y="296.1">1</text>
<text x="110.8" y="296.1">2</text>
<text x="179.9" y="296.1">3</text>
<text x="249" y="296.1">4</text>
<text x="318.2" y="296.1">5</text>
<text x="387.3" y="296.1">6</text>
</g>
<g font-size="3.2" fill="#00f">
<text x="169.1" y="25">R14为公式中R0根据按键电流取值</text>
<text x="169.1" y="28.2">Rn=Vadc*(n-1)*R0/(VSYS*N-Vadc*(n-1))</text>
<text x="169.1" y="31.3">用1％精度电阻 Vadc=2.4V; VSYS=2.6V</text>
<text x="345.4" y="33.8">如果需要主控单独控制Q1,则R64=NC，R65=10K,</text>
<text x="169.1" y="40.9">总共N个ADC按键</text>
<text x="345.4" y="37">由SD_CLK作为插入检测，默认值为SD_CD作为插入检测。</text>
<text x="169.1" y="44">N最大6个，例子中N为4</text>
<text x="183.3" y="56.4">1</text>
<text x="183.3" y="59.9">3</text>
<text x="199" y="56.4">2</text>
<text x="199" y="59.9">4</text>
<text x="382.5" y="60.3">231209:</text>
<text x="382.5" y="63.4">CLK,CMD,D0加10K上拉，</text>
<text x="183.3" y="68.7">1</text>
<text x="199" y="68.7">2</text>
<text x="382.5" y="66.6">如果用四线，其它数据线也上拉。</text>
<text x="183.3" y="72.2">3</text>
<text x="199" y="72.2">4</text>
<text x="183.3" y="81.1">1</text>
<text x="199" y="81.1">2</text>
<text x="183.3" y="84.6">3</text>
<text x="199" y="84.6">4</text>
<text x="183.3" y="95.2">1</text>
<text x="199" y="95.2">2</text>
<text x="183.3" y="98.7">3</text>
<text x="199" y="98.7">4</text>
<text x="298.9" y="97.6" transform="rotate(-90 298.9 97.6)">9</text>
<text x="302.4" y="97.6" transform="rotate(-90 302.4 97.6)">8</text>
<text x="305.9" y="97.6" transform="rotate(-90 305.9 97.6)">7</text>
<text x="309.5" y="97.6" transform="rotate(-90 309.5 97.6)">6</text>
<text x="313" y="97.6" transform="rotate(-90 313 97.6)">5</text>
<text x="316.5" y="97.6" transform="rotate(-90 316.5 97.6)">4</text>
<text x="320" y="97.6" transform="rotate(-90 320 97.6)">3</text>
<text x="323.6" y="97.6" transform="rotate(-90 323.6 97.6)">2</text>
<text x="327.1" y="97.6" transform="rotate(-90 327.1 97.6)">1</text>
<text x="301.2" y="106.6" transform="rotate(-90 301.2 106.6)">CD</text>
<text x="304.7" y="106.1" transform="rotate(-90 304.7 106.1)">D1</text>
<text x="308.2" y="106.1" transform="rotate(-90 308.2 106.1)">D0</text>
<text x="325.9" y="106.1" transform="rotate(-90 325.9 106.1)">D3</text>
<text x="329.4" y="106.1" transform="rotate(-90 329.4 106.1)">D2</text>
<text x="291.1" y="109.3">10</text>
<text x="298.9" y="111.6">GND</text>
<text x="311.7" y="109.1" transform="rotate(-90 311.7 109.1)">GND</text>
<text x="315.3" y="108.6" transform="rotate(-90 315.3 108.6)">CLK</text>
<text x="318.8" y="109.1" transform="rotate(-90 318.8 109.1)">VDD</text>
<text x="322.3" y="109.4" transform="rotate(-90 322.3 109.4)">CMD</text>
<text x="325.2" y="111.6">GND</text>
<text x="336.6" y="109.3">12</text>
<text x="291.1" y="123.4">11</text>
<text x="298.9" y="125.7">GND</text>
<text x="325.2" y="125.7">GND</text>
<text x="336.6" y="123.4">13</text>
<text x="185.1" y="130.5">1</text>
<text x="200.8" y="130.5">2</text>
<text x="185.1" y="134">3</text>
<text x="200.8" y="134">4</text>
<text x="341.5" y="190.8">1</text>
<text x="393.2" y="190.8">8</text>
<text x="199.8" y="196.3">P</text>
<text x="206.1" y="194">1</text>
<text x="341.5" y="194.3">2</text>
<text x="341.5" y="197.8">3</text>
<text x="345" y="192.5">SHUTDOWN</text>
<text x="345" y="196.1">BYPASS</text>
<text x="385.1" y="192.5">VO2</text>
<text x="199.2" y="203.3">N</text>
<text x="206.1" y="201">2</text>
<text x="341.5" y="201.4">4</text>
<text x="345" y="199.6">+IN</text>
<text x="345" y="203.1">-IN</text>
<text x="385.1" y="203.1">VO1</text>
<text x="393.2" y="201.4">5</text>
<text x="98.1" y="217.6" transform="rotate(-90 98.1 217.6)">3</text>
<text x="102" y="220.8">1</text>
<text x="98.1" y="226.7" transform="rotate(-90 98.1 226.7)">2</text>
<text x="99.1" y="222.2">B</text>
<text x="99.6" y="223.9" transform="rotate(-90 99.6 223.9)">E C</text>
<text x="34.3" y="231.5">VBUS</text>
<text x="47.3" y="229.2">1</text>
<text x="47.3" y="232.8">2</text>
<text x="38.7" y="238.6">D+</text>
<text x="39.4" y="235.1">D-</text>
<text x="47.3" y="239.8">4</text>
<text x="47.3" y="236.3">3</text>
<text x="29.5" y="241.2" transform="rotate(-90 29.5 241.2)">GND</text>
<text x="33.1" y="241.2" transform="rotate(-90 33.1 241.2)">GND</text>
<text x="35.9" y="242.1">GND</text>
<text x="27.2" y="247.4" transform="rotate(-90 27.2 247.4)">6</text>
<text x="30.8" y="247.4" transform="rotate(-90 30.8 247.4)">5</text>
</g>
<g font-size="3.2">
<text x="104.8" y="69.4" transform="rotate(-90 104.8 69.4)">26</text>
<text x="88.1" y="74">1</text>
<text x="88.1" y="77.5">2</text>
<text x="94.3" y="76.3">NC</text>
<text x="88.1" y="81.1">3</text>
<text x="94.3" y="79.8">AGND</text>
<text x="94.3" y="83.4">SDA</text>
<text x="107.1" y="80.9" transform="rotate(-90 107.1 80.9)">GND</text>
<text x="88.1" y="84.6">4</text>
<text x="88.1" y="88.1">5</text>
<text x="94.3" y="86.9">AVDD2.8V</text>
<text x="88.1" y="91.7">6</text>
<text x="88.1" y="95.2">7</text>
<text x="94.3" y="90.4">SCL</text>
<text x="94.3" y="93.9">RST</text>
<text x="88.1" y="98.7">8</text>
<text x="94.3" y="97.5">VSYNC</text>
<text x="94.3" y="101">PWDNB</text>
<text x="86.5" y="105.8">10</text>
<text x="88.1" y="102.2">9</text>
<text x="94.3" y="104.5">HSYNC</text>
<text x="86.5" y="109.3">11</text>
<text x="86.5" y="112.8">12</text>
<text x="94.3" y="108.1">DVDD</text>
<text x="94.3" y="111.6">DOVDD2.8V</text>
<text x="86.5" y="116.3">13</text>
<text x="86.5" y="119.9">14</text>
<text x="94.3" y="115.1">D7</text>
<text x="94.3" y="118.6">MCLK</text>
<text x="86.5" y="123.4">15</text>
<text x="94.3" y="122.2">D6</text>
<text x="94.3" y="125.7">AGND</text>
<text x="86.5" y="126.9">16</text>
<text x="86.5" y="130.5">17</text>
<text x="94.3" y="129.2">D5</text>
<text x="86.5" y="134">18</text>
<text x="86.5" y="137.5">19</text>
<text x="94.3" y="132.8">PCLK</text>
<text x="94.3" y="136.3">D4</text>
<text x="86.5" y="141">20</text>
<text x="94.3" y="139.8">D0</text>
<text x="94.3" y="143.3">D3</text>
<text x="86.5" y="144.6">21</text>
<text x="86.5" y="148.1">22</text>
<text x="94.3" y="146.9">D1</text>
<text x="86.5" y="151.6">23</text>
<text x="86.5" y="155.2">24</text>
<text x="94.3" y="150.4">D2</text>
<text x="94.3" y="153.9">NC</text>
<text x="94.3" y="157.4">NC</text>
<text x="107.1" y="156.6" transform="rotate(-90 107.1 156.6)">GND</text>
<text x="104.8" y="164.3" transform="rotate(-90 104.8 164.3)">25</text>
<text x="384.5" y="196.1">GND</text>
<text x="393.2" y="194.3">7</text>
</g>
<g font-size="3.2" fill="#000080">
<text x="375" y="121.8">Q1</text>
<text x="375.5" y="127">SI2301</text>
<text x="422.4" y="174.7">SPK1</text>
<text x="366.3" y="183.4">U10</text>
<text x="366.3" y="186.5">8002D</text>
<text x="75.1" y="194.1">Q2</text>
<text x="75.6" y="199.4">SI2301</text>
<text x="89.4" y="218.8">Q3</text>
<text x="78.2" y="224.1">MMBT3904</text>
<text x="57.3" y="246.8" transform="rotate(-90 57.3 246.8)">ESD/NC</text>
<text x="60.9" y="246.7" transform="rotate(-90 60.9 246.7)">ESD/NC</text>
<text x="66.2" y="246.7" transform="rotate(-90 66.2 246.7)">ESD/NC</text>
<text x="56.2" y="259.9" transform="rotate(-90 56.2 259.9)">D5</text>
<text x="60.8" y="261.2" transform="rotate(-90 60.8 261.2)">D30</text>
<text x="69.7" y="261.2" transform="rotate(-90 69.7 261.2)">D10</text>
</g>
<g font-size="3.2" fill="#f00">
<text x="393.2" y="197.8">6</text>
<text x="384.7" y="199.6">VDD</text>
</g>
<g font-size="2.5" fill="#00f">
<text x="227.3" y="60.6">1.8V</text>
<text x="227.3" y="76.5">1.2V</text>
<text x="227.3" y="87.1">0.6V</text>
<text x="227.3" y="101.2">0V</text>
</g>
<g font-size="2.1" fill="#00f">
<text x="165.5" y="53.6">第N个按键</text>
<text x="165.5" y="97.6">第1个按键</text>
</g>
<g font-size="2.1" fill="#000080">
<text x="183.2" y="52.5">S6</text>
<text x="193.7" y="52.5">MENU</text>
<text x="211.4" y="54.3">R15</text>
<text x="227.2" y="54.6">20K,1% R14</text>
<text x="250.2" y="56">C22</text>
<text x="257.2" y="56">100nF</text>
<text x="183.2" y="64.8">S5</text>
<text x="193.7" y="64.8">PLAY_PAUSE</text>
<text x="207.9" y="61.3">47K,1%</text>
<text x="91.4" y="68.4">H18</text>
<text x="211.4" y="70.1">R10</text>
<text x="35" y="73.7">R54</text>
<text x="43.8" y="73.7">0R</text>
<text x="183.2" y="77.2">S4</text>
<text x="193.7" y="77.2">PREV_V-</text>
<text x="207.9" y="77.2">18K,1%</text>
<text x="52.6" y="80.7">R60</text>
<text x="61.5" y="80.7">10K</text>
<text x="211.4" y="82.5">R6</text>
<text x="241.3" y="82.8">C53</text>
<text x="285.4" y="79.3">R65</text>
<text x="294.2" y="79.3">R64</text>
<text x="294.6" y="82.8">0R</text>
<text x="38.4" y="84.6">C60</text>
<text x="45.6" y="84.2">1uF</text>
<text x="52.6" y="87.8">R58</text>
<text x="61.5" y="87.8">10K</text>
<text x="207.9" y="89.5">6.2K,1%</text>
<text x="241.4" y="89.9">1nF</text>
<text x="285.8" y="84.6">NC</text>
<text x="52.6" y="91.3">R59</text>
<text x="52.6" y="94.8">C62</text>
<text x="61.5" y="91.3">10K</text>
<text x="61.5" y="94.8">100nF</text>
<text x="183.2" y="91.3">S3</text>
<text x="193.7" y="91.3">NEXT_V+</text>
<text x="373.7" y="95.9">10K</text>
<text x="373.7" y="93.4">R17</text>
<text x="380.7" y="95.9">NC</text>
<text x="380.7" y="93.4">R61</text>
<text x="387.8" y="95.9">10K</text>
<text x="387.8" y="93.4">R55</text>
<text x="394.8" y="95.9">NC</text>
<text x="394.8" y="93.4">R51</text>
<text x="401.9" y="95.9">NC</text>
<text x="401.9" y="93.4">R50</text>
<text x="408.9" y="95.9">10K</text>
<text x="408.9" y="93.4">R49</text>
<text x="61.4" y="98.7">R57</text>
<text x="66.6" y="98.7">10K</text>
<text x="340.1" y="101.9">C2</text>
<text x="61.4" y="104">R62</text>
<text x="67" y="104">NC</text>
<text x="341.9" y="105.4">1uF</text>
<text x="38.4" y="109.3">C51</text>
<text x="45.6" y="108.9">1uF</text>
<text x="54.3" y="109.3">C61</text>
<text x="61.5" y="109.3">1uF</text>
<text x="311.9" y="116">U4</text>
<text x="357.7" y="118.1">C58</text>
<text x="407.1" y="118.1">C39</text>
<text x="308.4" y="121.3">SD_Card</text>
<text x="357.8" y="125.2">1uF</text>
<text x="393" y="125.2">R48</text>
<text x="407.2" y="125.2">1uF</text>
<text x="185.5" y="126.9">S2</text>
<text x="194.4" y="126.9">WAKE UP</text>
<text x="392.4" y="128.7">100K</text>
<text x="385.9" y="142.8">R161K</text>
<text x="347.1" y="165.7">R20</text>
<text x="352.9" y="165.7">1M</text>
<text x="191.9" y="171">C35</text>
<text x="198.5" y="171">10uF</text>
<text x="214.8" y="172.8">R33</text>
<text x="223.4" y="172.8">NC</text>
<text x="347.1" y="172.8">R34</text>
<text x="352.4" y="172.8">10K</text>
<text x="216.6" y="179.8">R70</text>
<text x="223.4" y="179.8">1.2K</text>
<text x="315.9" y="179.8">C16</text>
<text x="323.4" y="179.8">1uF</text>
<text x="191.9" y="185.1">C76</text>
<text x="199.3" y="185.1">NC</text>
<text x="204" y="185.1">1.2K</text>
<text x="204.2" y="181.6">R38</text>
<text x="216.7" y="184">C37</text>
<text x="216.2" y="186.5">1uF</text>
<text x="330" y="188.7">R7</text>
<text x="93.1" y="197.5">R41</text>
<text x="108.3" y="197.5">1uF</text>
<text x="109" y="192.2">C78</text>
<text x="307.1" y="197.5">C5</text>
<text x="314.5" y="197.5">1uF</text>
<text x="320.7" y="197.5">R19</text>
<text x="326.5" y="197.5">10K</text>
<text x="329.5" y="192.2">10K</text>
<text x="92.5" y="201">100K</text>
<text x="186" y="199.3">MIC1</text>
<text x="216.2" y="200.7">1uF</text>
<text x="216.7" y="198.1">C32</text>
<text x="307.1" y="201">C10</text>
<text x="314.5" y="201">1uF</text>
<text x="191.9" y="208.1">R29</text>
<text x="198.7" y="208.1">1.2K</text>
<text x="320.7" y="204.5">R22</text>
<text x="326.5" y="204.5">10K</text>
<text x="398.3" y="208.1">C29</text>
<text x="407.1" y="208.1">C28</text>
<text x="364.8" y="211.6">R23</text>
<text x="365.3" y="215.1">C27</text>
<text x="370.6" y="211.6">100K</text>
<text x="372.7" y="215.1">NC</text>
<text x="397.3" y="214.1">100nF</text>
<text x="407.9" y="214.1">10uF</text>
<text x="110.6" y="220.4">R72</text>
<text x="116.5" y="220.4">1K</text>
<text x="32.4" y="223.9">USB2</text>
<text x="56.2" y="227.5">10uF</text>
<text x="56.6" y="222.2">C3</text>
<text x="108.8" y="232.8">R75</text>
<text x="364.8" y="229.2">R28</text>
<text x="370.6" y="229.2">0R</text>
<text x="108.9" y="236.3">4.7K</text>
<text x="34.4" y="248.6">USB-A_FEMALE</text>
</g>
</svg>
